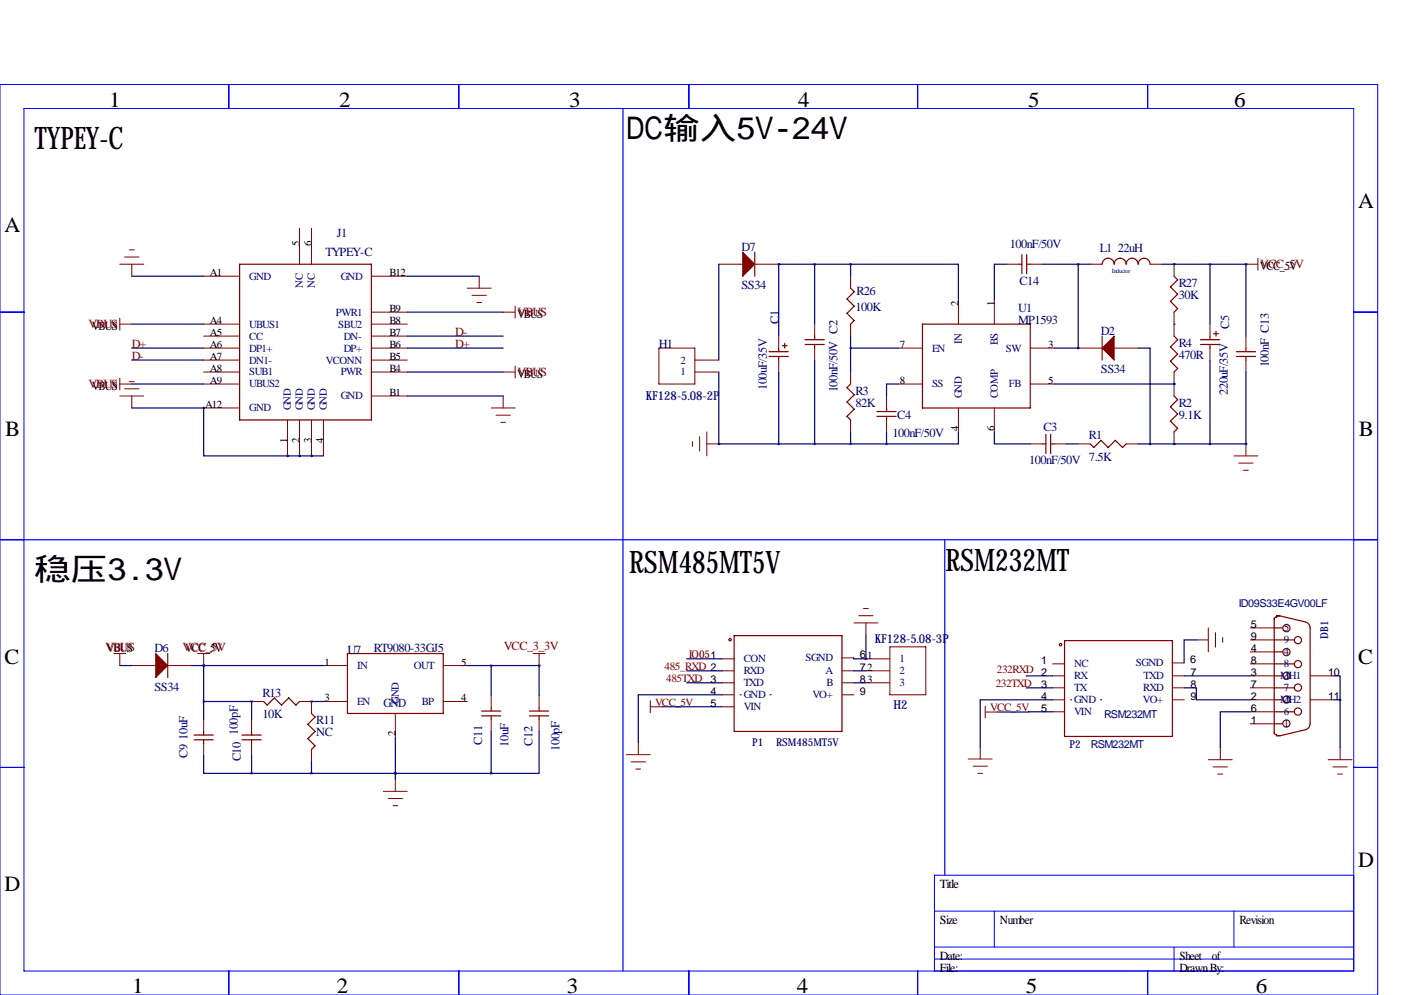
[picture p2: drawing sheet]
<svg xmlns="http://www.w3.org/2000/svg" width="297mm" height="211mm" viewBox="0 0 297 211" stroke-linecap="round" stroke-linejoin="round" font-family="sans-serif">
<g fill="none" stroke="#00f" stroke-width=".21">
<path d="M0 17.9h292.1v193.1h-292.1zM48.5 17.9v5.1M97.3 17.9v5.1M146 17.9v5.1M194.6 17.9v5.1M243.3 17.9v5.1M5.1 23h281.9v182.9h-281.9zM0 66.2h5.1M287 66.2h5.1M0 114.4h5.1M287 114.4h5.1M0 162.7h5.1"/>
<path d="M287 162.7h5.1M198.1 193.2h88.9M210.8 193.2v7.6M261.6 193.2v7.6M287 185.6h-88.9v20.3M48.5 205.9v5.1M97.3 205.9v5.1M146 205.9v5.1M194.6 205.9v5.1M198.1 203.3h88.9M198.1 200.8h88.9M243.3 205.9v5.1"/>
<path d="M248.9 200.8v5.1"/>
</g>
<path d="M132.1 23v182.9M5.1 114.4h281.9M200.3 114.4v71.2" fill="none" stroke="#00f" stroke-width=".25"/>
<g fill="none" stroke="#800000" stroke-width=".21">
<path d="M25.4 56h5.1M26.4 54.5h3.1M27.4 53h1M27.9 56v2.6M43.2 58.6h7.6M63.5 48.4v7.6M66 48.4v7.6M78.7 58.6h7.7M101.6 58.6v2.5M152.4 56h5.1M160 56h5.1M180.3 58.6v2.5"/>
<path d="M213.4 56h2.5M218.4 56h2.6M231.1 56h2.6M243.8 56h2.6M248.9 56v2.6M264.2 56h2.5M266.7 54.8v2.5M25.4 68.7h2.5M25.4 67.5v2.5M43.2 73.8h7.6M43.2 78.9h7.6M43.2 76.3h7.6"/>
<path d="M43.2 68.7h7.6M43.2 71.3h7.6M78.7 73.8h7.7M78.7 78.9h7.7M78.7 76.3h7.7M78.7 68.7h7.7M78.7 71.3h7.7M78.7 66.2h7.7M99.1 61.1h5M100.1 62.6h3M101.1 64.1h1M106.7 78.9h2.5"/>
<path d="M106.7 66.2h2.5M109.2 64.9v2.6M109.2 77.6v2.6M139.7 73.8h7.6v7.6h-7.6zM147.3 78.9h5.1M147.3 76.3h5.1M165.1 71.3v2.5M165.1 76.3v2.6M172.7 68.7v2.6M172.7 73.8v2.5M180.3 68.7v2.6M180.3 78.9v2.5"/>
<path d="M190.5 73.8h5.1M203.2 63.6v5.1M210.8 63.6v5.1M218.4 73.8h5.1M228.6 73.8h5.1M236.2 73.8h5.1M248.9 66.2v5.1M248.9 78.9v5.1M256.5 68.7v2.6M256.5 73.8v2.5M264.2 71.3v2.5M264.2 76.3v2.6"/>
<path d="M25.4 81.4h2.5M25.4 84h5.1M25.4 80.2v2.5M26.4 82.4h3.1M27.4 80.9h1M27.9 84v2.5M43.2 81.4h7.6M43.2 86.5h7.6M61 89v7.7M63.5 89v7.7M66 89v7.7M68.6 89v7.7"/>
<path d="M78.7 84h7.7M104.1 86.5h5.1M105.2 88h3M106.2 89.5h1M106.7 84v2.5M146.8 93.6v1M148.3 92.6v3M149.9 94.1h2.5M149.9 91.6v5.1M180.3 89v2.6M188 84v2.5M188 89v2.6"/>
<path d="M190.5 81.4h5.1M203.2 86.5v5.1M210.8 86.5v5.1M218.4 81.4h5.1M218.4 94.1h2.6M223.5 94.1h2.6M228.6 94.1h2.5M238.8 94.1h2.5M248.9 91.6v2.5M261.6 96.7h5.1M262.6 98.2h3.1M263.7 99.7h1"/>
<path d="M264.2 94.1v2.6M24.1 138.6h2.6M25.4 138.6v2.5M41.9 138.6h2.5M43.2 138.6v2.5M113 138.6h2.6M114.3 138.6v2.5M153.1 139.7h2.6M178.5 139.5h2.5M181.1 132.1h5M182.1 130.5h3M183.1 129h1"/>
<path d="M183.6 139.7h5.1M183.6 132.1v2.5M188.7 137.1h7.6v10.2h-7.6zM253.6 135.7h2.6M256.2 133.1v5.1M257.7 134.2v3M259.2 135.2v1M265.1 138.2h5.1M265.1 133.1h5.1M265.1 135.7h5.1M27.9 141.1h5.1M35.6 141.1h5"/>
<path d="M43.2 152.5v2.6M43.2 157.6v2.6M53.3 148.7h2.6M53.3 152.5v2.6M53.3 157.6v2.6M63.5 148.7h2.5v2.6M66 158.9v2.5M68.6 148.7h5.1M68.6 141.1h5.1M83.8 151.3v5.1M94 148.7h5.1M94 141.1h5.1"/>
<path d="M104.1 147.5v2.5M104.1 152.5v2.6M114.3 147.5v2.5M114.3 152.5v2.6M135.3 157.5v2.5M137.9 149.8h2.5M137.9 148.6v2.5M153.1 142.2h2.6M153.1 144.8h2.6M153.1 147.3h2.6M153.1 149.8h2.6M178.5 142.2h2.6"/>
<path d="M178.5 144.8h2.6M178.5 147.3h2.6M183.6 142.2h5.1M183.6 144.8h5.1M207.8 158.4v2.5M208.9 151h2.5M208.9 149.7v2.5M223.2 148.4h2.5M223.2 143.3h2.5M223.2 150.9h2.5M223.2 145.8h2.5M223.2 140.8h2.5"/>
<path d="M248.5 140.6h2.6M248.6 148.4h2.5M248.6 143.3h2.5M248.6 145.8h2.5M258.7 158.5v2.6M265.1 153.5h5.1M265.1 148.4h5.1M265.1 143.3h5.1M265.1 150.9h5.1M265.1 145.8h5.1M265.1 140.8h5.1M277.8 148.4h5.1"/>
<path d="M277.8 143.3h5.1M284.1 158.5v2.6M81.3 167.8h5.1M82.3 169.3h3M83.3 170.8h1M83.8 165.2v2.6M132.8 160h5.1M133.8 161.5h3.1M134.8 163.1h1M205.3 160.9h5.1M206.3 162.4h3M207.3 164h1"/>
<path d="M256.2 161.1h5.1M257.2 162.6h3M258.2 164.1h1M281.6 161.1h5.1M282.6 162.6h3M283.6 164.1h1"/>
</g>
<g fill="none" stroke="#800000" stroke-width=".25">
<path d="M50.8 56h27.9v33h-27.9zM160 53.5v5.1M215.9 56h.8M216.7 54v4.1M217.7 54v4.1M217.7 56h.7M233.7 56a1.27 1.27 0 0 1 1.2-1.2 1.27 1.27 0 0 1 1.3 1.2 1.27 1.27 0 0 1 1.3-1.2 1.27 1.27 0 0 1 1.3 1.2 1.27 1.27 0 0 1 1.2-1.2 1.27 1.27 0 0 1 1.3 1.2 1.27 1.27 0 0 1 1.3-1.2 1.27 1.27 0 0 1 1.2 1.2M248.9 58.6l.8 .7-1.5 1.5 1.5 1.6-1.5 1.5 1.5 1.5-.8 .8M163.1 74.6h4M163.1 75.6h4M165.1 73.8v.8M165.1 75.6v.7"/>
<path d="M165.9 73.3h1M166.4 72.8v1M170.7 72h4.1M170.7 73h4.1M172.7 71.3v.7M172.7 73v.8M180.3 61.1l.8 .8-1.5 1.5 1.5 1.5-1.5 1.5 1.5 1.6-.8 .7M195.6 68.7h22.8v17.8h-22.8zM233.7 71.3v5M248.9 71.3l.8 .7-1.5 1.5 1.5 1.6-1.5 1.5 1.5 1.5-.8 .8M254.5 72h4.1M254.5 73h4.1"/>
<path d="M256.5 71.3v.7M256.5 73v.8M257.3 70.8h1M257.8 70.2v1.1M262.1 74.6h4.1M262.1 75.6h4.1M264.2 73.8v.8M264.2 75.6v.7M180.3 81.4l-.7 .8 1.5 1.5-1.5 1.5 1.5 1.6-1.5 1.5 .7 .7M185.9 88.3h4.1M185.9 87.3h4.1M188 86.5v.8"/>
<path d="M188 88.3v.7M221 94.1h.7M221.7 92.1v4.1M222.8 92.1v4.1M222.8 94.1h.7M231.1 94.1l.8 .8 1.5-1.5 1.5 1.5 1.6-1.5 1.5 1.5 .8-.8M248.9 84l.8 .7-1.5 1.5 1.5 1.6-1.5 1.5 1.5 1.5-.8 .8M35.6 138.6v5.1M73.7 138.6h20.3v12.7h-20.3zM155.7 134.8h22.8v20.3h-22.8zM225.7 135.8h22.9v20.3h-22.9zM270.2 138.2h1.7"/>
<path d="M270.2 133.1h1.7M270.2 135.7h4.3M276.8 131.9l-5.4-1.3h-.7v.2h-.3l-.2 .3v24.4l.2 .2h.3v.3h.7l5.4-1.3M276.8 131.9a1.27 1.27 0 0 1 1 1.2v20.4a1.27 1.27 0 0 1-1 1.2M41.1 155.8h4.1M41.1 156.9h4.1M43.2 155.1v.7M43.2 156.9v.7M51.3 155.8h4.1M51.3 156.9h4.1M53.3 155.1v.7M53.3 156.9v.7"/>
<path d="M55.9 148.7l.7 .8 1.6-1.5 1.5 1.5 1.5-1.5 1.5 1.5 .8-.8M66 151.3l.8 .7-1.5 1.6 1.5 1.5-1.5 1.5 1.5 1.5-.8 .8M102.1 150.8h4.1M102.1 151.8h4.1M104.1 150v.8M104.1 151.8v.7M112.3 150.8h4M112.3 151.8h4M114.3 150v.8M114.3 151.8v.7M156.9 147.3h.1M163.3 147.3h.1"/>
<path d="M227 148.4h.1M233.3 148.4h.1M270.2 148.4h1.7M270.2 153.5h1.7M270.2 143.3h1.7M270.2 150.9h4.3M270.2 145.8h4.3M270.2 140.8h4.3"/>
<circle cx="154.8" cy="135.6" r=".25"/>
<circle cx="224.8" cy="136.7" r=".25"/>
<circle cx="272.7" cy="138.3" r=".76"/>
<circle cx="272.7" cy="133.2" r=".76"/>
<circle cx="275.2" cy="135.7" r=".76"/>
<circle cx="272.7" cy="143.3" r=".76"/>
<circle cx="272.7" cy="148.3" r=".76"/>
<circle cx="272.7" cy="153.4" r=".76"/>
<circle cx="275.2" cy="140.8" r=".76"/>
<circle cx="275.2" cy="145.8" r=".76"/>
<circle cx="275.2" cy="150.9" r=".76"/>
</g>
<g fill="#800000" stroke="#800000" stroke-width=".21">
<path d="M157.5 53.5l2.5 2.5-2.5 2.6z"/>
<path d="M236.2 71.3v5l-2.5-2.5z"/>
<path d="M33 138.6l2.6 2.5-2.6 2.6z"/>
</g>
<g fill="none" stroke="#000080" stroke-width=".25">
<path d="M27.9 58.6h15.3M86.4 58.6h15.2M152.4 56v20.3M165.1 56h.1M165.1 56v15.3M165.1 56h15.2M172.7 56v12.7M180.3 56h22.9v7.6M180.3 56v2.6M213.4 56h-2.6v7.6M221 56h10.1M228.6 56v17.8"/>
<path d="M246.4 56h17.8M248.9 56h.1M256.5 56v12.7M264.2 56h.1M264.2 56v15.3M27.9 73.8h15.3M27.9 68.7h15.3M27.9 76.3h15.3M86.4 73.8h20.3M86.4 78.9h20.3M86.4 66.2h20.3M86.4 71.3h20.3"/>
<path d="M152.4 78.9v15.2M165.1 78.9v15.2M172.7 76.3v17.8M180.3 71.3v7.6M180.3 73.8h10.2M223.5 73.8h5.1M228.6 73.8h.1M241.3 73.8h2.5v20.3M248.9 68.7h.1M256.5 76.3v17.8M264.2 78.9v15.2M27.9 81.4h15.3"/>
<path d="M27.9 86.5h15.3M43.2 86.5v10.2h17.8M43.2 86.5h.1M61 96.7h.1M61 96.7h7.6M63.5 96.7h.1M66 96.7h.1M86.4 84h20.3M152.4 94.1h.1M152.4 94.1h35.6M180.3 91.6v2.5M188 91.6v2.5"/>
<path d="M190.5 81.4h-2.5v2.6M203.2 91.6v2.5h-15.2M210.8 91.6v2.5h7.6M223.5 81.4h25.4M226.1 94.1h2.5M241.3 94.1h22.9M248.9 81.4h.1M248.9 94.1h.1M264.2 94.1h.1M145.6 139.7h7.5M181 139.5v.2h2.6M183.6 139.7h.1"/>
<path d="M183.6 134.6v5.1M253.6 135.7h-2.5v4.9M25.4 141.1h2.5M40.6 141.1h28M43.2 141.1h.1M43.2 141.1v11.4M43.2 148.7h10.1M53.3 148.7h.1M53.3 148.7v3.8M66 148.7h.1M66 148.7h2.6M83.8 156.4v8.8"/>
<path d="M99.1 141.1h15.2M104.1 141.1v6.4M104.1 155.1v8.9M114.3 155.1v8.9h-10.2M114.3 141.1h.1M114.3 141.1v6.4M140.4 149.8h12.7M145.6 142.2h7.5M145.6 144.8h7.5M153.1 147.3h-17.8v10.2M181.1 142.2h2.5M181.1 144.8h2.5"/>
<path d="M223.2 148.4h-15.4v10M223.2 150.9l-11.8 .1M223.2 143.3h-5.6M223.2 145.8l-5.6 .1M251.1 145.8h2.5v2.6h11.5M251.1 143.3h14M265.1 150.9h-6.4v7.6M282.9 143.3h1.2v5.1M282.9 148.4h1.2M284.1 148.4v10.1M43.2 160.2v3.8h10.1M53.3 160.2v3.8"/>
<path d="M53.3 164h50.8M66 161.4v2.6M83.8 164h.1"/>
</g>
<path d="M180.3 94.1a.05 .05 0 0 0 .1 0 .05 .05 0 0 0-.1 0zM187.9 94.1a.05 .05 0 0 0 .1 0 .05 .05 0 0 0-.1 0zM180.3 73.8a.05 .05 0 0 0 .1 0 .05 .05 0 0 0-.1 0zM180.3 56a.05 .05 0 0 0 .1 0 .05 .05 0 0 0-.1 0zM256.5 94.1a.05 .05 0 0 0 .1 0 .05 .05 0 0 0-.1 0zM243.8 94.1a.05 .05 0 0 0 .1 0 .05 .05 0 0 0-.1 0zM264.1 94.1a.05 .05 0 0 0 .1 0 .05 .05 0 0 0-.1 0zM256.5 56a.05 .05 0 0 0 .1 0 .05 .05 0 0 0-.1 0zM264.1 56a.05 .05 0 0 0 .1 0 .05 .05 0 0 0-.1 0zM60.9 96.7a.05 .05 0 0 0 .1 0 .05 .05 0 0 0-.1 0zM66 96.7a.05 .05 0 0 0 .1 0 .05 .05 0 0 0-.1 0zM53.3 164a.05 .05 0 0 0 .1 0 .05 .05 0 0 0-.1 0zM66 164a.05 .05 0 0 0 .1 0 .05 .05 0 0 0-.1 0zM104.1 164a.05 .05 0 0 0 .1 0 .05 .05 0 0 0-.1 0zM104.1 141.1a.05 .05 0 0 0 .1 0 .05 .05 0 0 0-.1 0zM53.3 148.7a.05 .05 0 0 0 .1 0 .05 .05 0 0 0-.1 0zM66 148.7a.05 .05 0 0 0 .1 0 .05 .05 0 0 0-.1 0z" fill="#000080" stroke="#000080" stroke-width=".51"/>
<g font-size="6.6">
<text x="132.7" y="29.4">DC输入5V-24V</text>
<text x="7.4" y="31.5">TYPEY-C</text>
<text x="7.2" y="122.9">稳压3.3V</text>
<text x="133.4" y="121.5">RSM485MT5V</text>
<text x="200.5" y="121">RSM232MT</text>
</g>
<g font-size="4.6">
<text x="23.2" y="22.6">1</text>
<text x="71.9" y="22.6">2</text>
<text x="120.7" y="22.6">3</text>
<text x="169.2" y="22.6">4</text>
<text x="218" y="22.6">5</text>
<text x="261.7" y="22.6">6</text>
<text x="288" y="44.2">A</text>
<text x="1" y="49.3">A</text>
<text x="1.1" y="92.4">B</text>
<text x="288.1" y="92.4">B</text>
<text x="1" y="140.7">C</text>
<text x="288" y="140.7">C</text>
<text x="288" y="183.9">D</text>
<text x="1" y="189">D</text>
<text x="28" y="210.6">1</text>
<text x="71.4" y="210.6">2</text>
<text x="120.2" y="210.6">3</text>
<text x="169" y="210.6">4</text>
<text x="217.5" y="210.6">5</text>
<text x="266.2" y="210.6">6</text>
</g>
<g font-size="2.6" fill="#000080">
<text x="71.4" y="50.2">J1</text>
<text x="157.2" y="53.2">D7</text>
<text x="214.1" y="52.6">100nF/50V</text>
<text x="233.2" y="53.4">L1</text>
<text x="237" y="53.4">22uH</text>
<text x="69" y="54.3">TYPEY-C</text>
<text x="157.2" y="61.4">SS34</text>
<text x="181.4" y="65.9">100K</text>
<text x="181.6" y="62.6">R26</text>
<text x="216.2" y="60.5">C14</text>
<text x="249.9" y="60.8">R27</text>
<text x="249.9" y="63.4">30K</text>
<text x="165.1" y="68.7" transform="rotate(-90 165.1 68.7)">C1</text>
<text x="215.9" y="66.2">U1</text>
<text x="215.9" y="68.7">MP1593</text>
<text x="233.4" y="71">D2</text>
<text x="260.6" y="69.7" transform="rotate(-90 260.6 69.7)">C5</text>
<text x="139.7" y="73.8">H1</text>
<text x="249.9" y="73.5">R4</text>
<text x="249.9" y="76.1">470R</text>
<text x="269" y="77.9" transform="rotate(-90 269 77.9)">100nF C13</text>
<text x="162.6" y="82.7" transform="rotate(-90 162.6 82.7)">100uF/35V</text>
<text x="177.5" y="83.2" transform="rotate(-90 177.5 83.2)">100nF/50V C2</text>
<text x="181.4" y="83.7">R3</text>
<text x="233.4" y="79.1">SS34</text>
<text x="260.4" y="83.7" transform="rotate(-90 260.4 83.7)">220uF/35V</text>
<text x="136.9" y="84.7">KF128-5.08-2P</text>
<text x="181.4" y="86.2">82K</text>
<text x="190.2" y="88.8">C4</text>
<text x="249.9" y="86.2">R2</text>
<text x="249.9" y="88.8">9.1K</text>
<text x="189.2" y="92.6">100nF/50V</text>
<text x="221.2" y="91.3">C3</text>
<text x="230.9" y="93.1">R1</text>
<text x="218.2" y="98.4">100nF/50V</text>
<text x="230.9" y="97.7">7.5K</text>
<text x="185.5" y="136.4">KF128-5.08-3P</text>
<text x="32.8" y="138.3">D6</text>
<text x="73.7" y="138.6">U7</text>
<text x="79.2" y="138.3">RT9080-33GJ5</text>
<text x="32.8" y="146.4">SS34</text>
<text x="55.6" y="147.7">R13</text>
<text x="50.4" y="155.8" transform="rotate(-90 50.4 155.8)">100pF</text>
<text x="55.6" y="152.3">10K</text>
<text x="67.1" y="153.6">R11</text>
<text x="81.3" y="150">GND</text>
<text x="189.4" y="150.4">H2</text>
<text x="39.8" y="160.7" transform="rotate(-90 39.8 160.7)">C9</text>
<text x="39.8" y="156.8" transform="rotate(-90 39.8 156.8)">10uF</text>
<text x="51.1" y="161.4" transform="rotate(-90 51.1 161.4)">C10</text>
<text x="67.1" y="156.1">NC</text>
<text x="102.3" y="157.9" transform="rotate(-90 102.3 157.9)">C11</text>
<text x="107.8" y="158.3" transform="rotate(-90 107.8 158.3)">10uF</text>
<text x="112.9" y="158.1" transform="rotate(-90 112.9 158.1)">C12</text>
<text x="118.6" y="159.1" transform="rotate(-90 118.6 159.1)">100pF</text>
</g>
<g font-size="2.6">
<text x="267.1" y="57.2">VCC_5V</text>
<text x="19.5" y="69.9">VBUS</text>
<text x="109.6" y="67.3">VBUS</text>
<text x="19.5" y="82.6">VBUS</text>
<text x="109.6" y="80">VBUS</text>
<text x="39.3" y="138.2">VCC_5V</text>
<text x="199.3" y="188.4">Title</text>
<text x="199.3" y="196">Size</text>
<text x="212" y="196">Number</text>
<text x="262.8" y="196">Revision</text>
<text x="199.3" y="203.6">Date:</text>
<text x="250.1" y="203.6">Sheet</text>
<text x="256.9" y="203.6">of</text>
<text x="199.3" y="206.1">File:</text>
<text x="250.1" y="206.1">Drawn By:</text>
</g>
<g font-size="2.6" fill="#800000">
<text x="18.7" y="69.6">VBUS</text>
<text x="96.5" y="71.3">D-</text>
<text x="27.9" y="73.8">D+</text>
<text x="27.9" y="76.3">D-</text>
<text x="96.5" y="73.8">D+</text>
<text x="18.7" y="82.3">VBUS</text>
<text x="106.8" y="137.8">VCC_3_3V</text>
<text x="22.3" y="138.1">VBUS</text>
<text x="38.7" y="138.1">VCC_5V</text>
</g>
<g font-size="2.4" fill="#800000">
<text x="140.9" y="142.1">485_RXD 2</text>
<text x="211.4" y="142.7">232RXD</text>
<text x="141.3" y="144.6">485TXD</text>
<text x="211.1" y="145.7">232TXD</text>
<text x="209.9" y="150.8">VCC_5V</text>
</g>
<g font-size="2.3">
<text x="63.5" y="52.2" transform="rotate(-90 63.5 52.2)">5</text>
<text x="66" y="52.2" transform="rotate(-90 66 52.2)">6</text>
<text x="44.5" y="58.6">A1</text>
<text x="82.5" y="58.6">B12</text>
<text x="203.2" y="64.9" transform="rotate(-90 203.2 64.9)">2</text>
<text x="210.8" y="64.9" transform="rotate(-90 210.8 64.9)">1</text>
<text x="44.5" y="68.7">A4</text>
<text x="44.5" y="71.3">A5</text>
<text x="82.5" y="71.3">B7</text>
<text x="82.5" y="68.7">B8</text>
<text x="82.5" y="66.2">B9</text>
<text x="44.5" y="73.8">A6</text>
<text x="44.5" y="76.3">A7</text>
<text x="82.5" y="76.3">B5</text>
<text x="82.5" y="73.8">B6</text>
<text x="190.8" y="73.8">7</text>
<text x="222.3" y="73.8">3</text>
<text x="44.5" y="78.9">A8</text>
<text x="44.5" y="81.4">A9</text>
<text x="82.5" y="84">B1</text>
<text x="82.5" y="78.9">B4</text>
<text x="190.8" y="81.4">8</text>
<text x="222.3" y="81.4">5</text>
<text x="43.5" y="86.5">A12</text>
<text x="61" y="93.9" transform="rotate(-90 61 93.9)">1</text>
<text x="63.5" y="93.9" transform="rotate(-90 63.5 93.9)">2</text>
<text x="66" y="93.9" transform="rotate(-90 66 93.9)">3</text>
<text x="68.6" y="93.9" transform="rotate(-90 68.6 93.9)">4</text>
<text x="203.2" y="91.3" transform="rotate(-90 203.2 91.3)">4</text>
<text x="210.8" y="91.3" transform="rotate(-90 210.8 91.3)">6</text>
<text x="265.2" y="133.1">5</text>
<text x="265.2" y="135.7">9</text>
<text x="68.8" y="141.1">1</text>
<text x="97.8" y="141.1">5</text>
<text x="182.3" y="139.5">61</text>
<text x="182.3" y="142.2">72</text>
<text x="220.7" y="140.8">1</text>
<text x="220.7" y="143.3">2</text>
<text x="252.3" y="140.6">6</text>
<text x="252.4" y="143.3">7</text>
<text x="265.2" y="143.3">3</text>
<text x="265.2" y="138.2">4</text>
<text x="265.2" y="140.8">8</text>
<text x="281.6" y="143.3">10</text>
<text x="68.8" y="148.7">3</text>
<text x="97.8" y="148.7">4</text>
<text x="150.7" y="144.8">3</text>
<text x="150.7" y="147.3">4</text>
<text x="150.7" y="149.8">5</text>
<text x="182.3" y="144.8">83</text>
<text x="182.3" y="147.3">9</text>
<text x="220.7" y="145.8">3</text>
<text x="220.7" y="148.4">4</text>
<text x="252.4" y="145.8">8</text>
<text x="252.4" y="148.4">9</text>
<text x="265.2" y="148.4">2</text>
<text x="265.2" y="145.8">7</text>
<text x="281.6" y="148.4">11</text>
<text x="220.7" y="150.9">5</text>
<text x="265.2" y="153.5">1</text>
<text x="265.2" y="150.9">6</text>
<text x="83.8" y="156.1" transform="rotate(-90 83.8 156.1)">2</text>
</g>
<g font-size="2.3" fill="#000080">
<text x="52.8" y="59.3">GND</text>
<text x="72.2" y="59.3">GND</text>
<text x="64.2" y="61.1" transform="rotate(-90 64.2 61.1)">NC</text>
<text x="66.8" y="61.1" transform="rotate(-90 66.8 61.1)">NC</text>
<text x="52.8" y="69.5">UBUS1</text>
<text x="52.8" y="72">CC</text>
<text x="71.2" y="66.9">PWR1</text>
<text x="71.7" y="69.5">SBU2</text>
<text x="72.9" y="72">DN-</text>
<text x="52.8" y="74.5">DP1+</text>
<text x="52.8" y="77.1">DN1-</text>
<text x="69.1" y="77.1">VCONN</text>
<text x="72.9" y="74.5">DP+</text>
<text x="144.3" y="77.1">2</text>
<text x="197.6" y="74.5">EN</text>
<text x="203.9" y="73" transform="rotate(-90 203.9 73)">IN</text>
<text x="211.6" y="73.2" transform="rotate(-90 211.6 73.2)">BS</text>
<text x="213.3" y="74.5">SW</text>
<text x="52.8" y="79.6">SUB1</text>
<text x="52.8" y="82.2">UBUS2</text>
<text x="72.2" y="79.6">PWR</text>
<text x="144.3" y="79.6">1</text>
<text x="197.6" y="82.2">SS</text>
<text x="213.9" y="82.2">FB</text>
<text x="52.8" y="87.2">GND</text>
<text x="61.7" y="87" transform="rotate(-90 61.7 87)">GND</text>
<text x="64.2" y="87" transform="rotate(-90 64.2 87)">GND</text>
<text x="66.8" y="87" transform="rotate(-90 66.8 87)">GND</text>
<text x="69.3" y="87" transform="rotate(-90 69.3 87)">GND</text>
<text x="72.2" y="84.7">GND</text>
<text x="203.9" y="84.5" transform="rotate(-90 203.9 84.5)">GND</text>
<text x="211.6" y="84.5" transform="rotate(-90 211.6 84.5)">COMP</text>
<text x="262.7" y="128.8">ID09S33E4GV00LF</text>
<text x="272.2" y="133.9">5</text>
<text x="272.2" y="136.4">9</text>
<text x="281.6" y="135.4" transform="rotate(-90 281.6 135.4)">DB1</text>
<text x="75.7" y="141.8">IN</text>
<text x="87.7" y="141.8">OUT</text>
<text x="157.7" y="140.4">CON</text>
<text x="157.7" y="143">RXD</text>
<text x="170.8" y="140.2">SGND</text>
<text x="175.1" y="143">A</text>
<text x="190.7" y="140.4">1</text>
<text x="190.7" y="143">2</text>
<text x="227.7" y="141.5">NC</text>
<text x="240.8" y="141.3">SGND</text>
<text x="272.2" y="138.9">4</text>
<text x="272.2" y="141.5">8</text>
<text x="75.7" y="149.5">EN</text>
<text x="84.6" y="149.2" transform="rotate(-90 84.6 149.2)">GND</text>
<text x="89.5" y="149.5">BP</text>
<text x="157.7" y="145.5">TXD</text>
<text x="157.7" y="148">GND</text>
<text x="172.3" y="148">VO+</text>
<text x="175.2" y="145.5">B</text>
<text x="190.7" y="145.5">3</text>
<text x="227.7" y="144">RX</text>
<text x="227.7" y="146.6">TX</text>
<text x="227.7" y="149.1">GND</text>
<text x="242.3" y="149.1">VO+</text>
<text x="242.4" y="146.6">RXD</text>
<text x="242.5" y="144">TXD</text>
<text x="271.4" y="149.1">MH2</text>
<text x="271.4" y="144">MH1</text>
<text x="272.2" y="149.1">2</text>
<text x="272.2" y="144">3</text>
<text x="272.2" y="146.6">7</text>
<text x="157.7" y="150.6">VIN</text>
<text x="227.7" y="151.6">VIN</text>
<text x="234.1" y="152.2">RSM232MT</text>
<text x="272.2" y="154.2">1</text>
<text x="272.2" y="151.6">6</text>
<text x="159.5" y="158.2">P1</text>
<text x="164.5" y="158.2">RSM485MT5V</text>
<text x="226.8" y="158.6">P2</text>
<text x="231.3" y="158.5">RSM232MT</text>
</g>
<g font-size="2.3" fill="#800000">
<text x="146.1" y="139.5">IO051</text>
<text x="138.9" y="149.6">VCC_5V</text>
</g>
<text font-size="1.3" fill="#000080" x="235.8" y="57.9">Inductor</text>
</svg>
